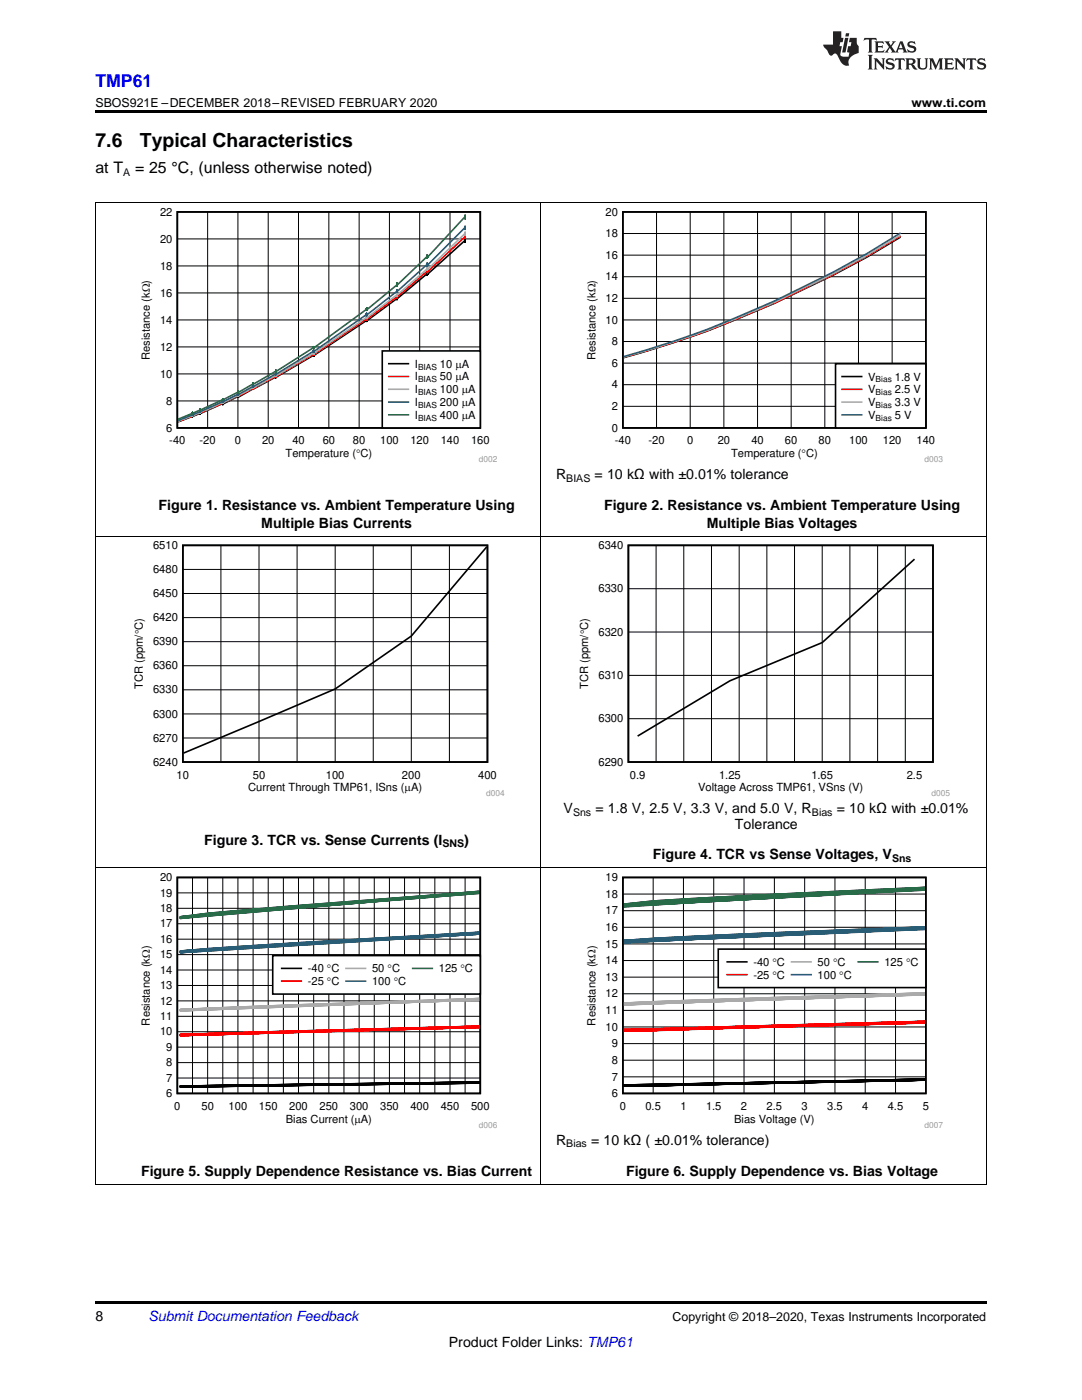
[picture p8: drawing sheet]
<svg xmlns="http://www.w3.org/2000/svg" width="216mm" height="279mm" viewBox="0 0 216 279" stroke-linecap="round" stroke-linejoin="round" font-family="sans-serif">
<path d="M19 236.4h.2zM196.7 236.4h.1zM19 259.7h177.8v.5h-177.8z" fill="#000"/>
<g fill="none" stroke="#000" stroke-width=".2">
<path d="M19.1 173.2v63.2M35.4 178.2h60.4M38.4 175.1v43.1M41.4 175.1v43.1M44.5 175.1v43.1M47.5 175.1v43.1M50.5 175.1v43.1M53.5 175.1v43.1M56.5 175.1v43.1M59.6 175.1v43.1M62.6 175.1v43.1M65.6 175.1v43.1"/>
<path d="M68.6 175.1v43.1M71.7 175.1v43.1M74.7 175.1v43.1M77.7 175.1v43.1M80.7 175.1v43.1M83.7 175.1v43.1M86.8 175.1v43.1M89.8 175.1v43.1M92.8 175.1v43.1M107.9 173.2v63.2M196.8 173.2v63.2M35.4 199.7h60.4"/>
<path d="M35.4 196.7h60.4M35.4 193.6h60.4M35.4 190.5h60.4M35.4 187.4h60.4M35.4 184.4h60.4M35.4 181.3h60.4M35.4 215.1h60.4M35.4 212.1h60.4M35.4 209h60.4M35.4 205.9h60.4M35.4 202.8h60.4M19 236.4h177.8"/>
</g>
<path d="M35.4 175.1h60.4v43.1h-60.4zM36 216.9l59.7-.8zM36 216.8l59.7-.8zM36 216.8l59.7-.7zM95.7 216.1l-59.7 .8M95.7 216l-59.7 .8 59.7-.6M95.7 216l-59.7 .9 59.7-.8M95.7 216.1l-59.7 .8 59.7-.8M95.7 216l-59.7 .8 59.7-.7M95.7 216l-59.7 .8 59.7-.8M95.7 216l-59.7 .7 59.7-.7" fill="none" stroke="#000" stroke-width=".32"/>
<path d="M36 206.6l59.7-1.7zM36 206.7l59.7-1.7zM36 206.5l59.7-1.6zM95.7 205l-59.7 1.6M95.7 205l-59.7 1.7 59.7-1.7M95.7 204.9l-59.7 1.7 59.7-1.8-59.7 1.7 59.7-1.5M95.7 204.9l-59.7 1.7 59.7-1.6M95.7 204.9l-59.7 1.8 59.7-1.7M95.7 204.9l-59.7 1.6 59.7-1.5M95.7 204.9l-59.7 1.6 17.5-.6 42.2-1.1-59.7 1.8 59.7-1.6M95.7 204.9l-59.7 1.6 59.7-1.6" fill="none" stroke="#f00" stroke-width=".32"/>
<path d="M95.7 199.5l-59.7 2.2M95.7 199.3l-59.7 2.2 59.7-1.9-59.7 2.1 59.7-2.2M95.7 199.3l-59.7 2.3 59.7-2.2M95.7 199.4l-59.7 2.3 59.7-2.2M95.7 199.4l-59.7 2.2 59.7-2.1M95.7 199.4l-59.7 2.1 59.7-2M95.7 199.4l-59.7 2.2 59.7-2.2M95.7 199.4l-59.7 2.1 59.7-2.1M95.7 199.3l-59.7 2.2 59.7-2.1M95.7 199.3l-59.7 2.3 59.7-2.1M36 201.6l59.7-2.2zM36 201.7l59.7-2.2z" fill="none" stroke="#aaa" stroke-width=".32"/>
<g fill="none" stroke="#295c75" stroke-width=".32">
<path d="M36 189.9l17.5-1.3 42.2-2.5zM36 190a2128.1 2128.1 0 0 1 53.8-3.4l5.9-.4zM36 190.1a2069.2 2069.2 0 0 1 53.8-3.3l5.9-.4zM36 189.9l23.6-1.7 36.1-2zM95.7 186.3l-12 .7a1818.5 1818.5 0 0 0-47.7 3.1M95.7 186.3l-59.7 3.8 23.6-1.6 36.1-2.1M95.7 186.1l-42.2 2.5-17.5 1.3 59.7-3.5M95.7 186.1l-59.7 3.9 17.5-1.2 42.2-2.5-59.7 3.7a2166.9 2166.9 0 0 1 53.8-3.4l5.9-.4M95.7 186.2l-59.7 3.9a2894.8 2894.8 0 0 1 59.7-3.7M95.7 186.2l-36.1 2.1-23.6 1.6 59.7-3.5M95.7 186.2l-59.7 3.6 17.5-1.3 42.2-2.4-59.7 3.9 23.6-1.6 36.1-2.1-59.7 3.7 11.5-.9 48.2-2.9M95.7 186.1l-12 .7a1856 1856 0 0 0-47.7 3.1l59.7-3.7"/>
<path d="M95.7 186l-12 .7a1854.1 1854.1 0 0 0-47.7 3.1l59.7-3.7"/>
</g>
<g fill="none" stroke="#286b49" stroke-width=".32">
<path d="M95.7 178.1l-42.2 3.3-12.1 1.1-5.4 .7M95.7 178l-48.2 3.8-6.1 .6-5.4 .7 59.7-4.8-48.2 3.8-6.1 .5-5.4 .7 59.7-5.2M95.7 177.9l-59.7 5.3 5.4-.7 6.1-.5 48.2-3.9M95.7 178l-48.2 3.9-6.1 .5-5.4 .7 59.7-5M95.7 178l-59.7 5.2 5.4-.7 12.1-1.1 42.2-3.3M95.7 178l-48.2 3.8-11.5 1.3 59.7-5.1-48.2 3.8-6.1 .6-5.4 .7 59.7-4.9-48.2 3.8-6.1 .6-5.4 .7 59.7-5.2M95.7 177.9l-48.2 4-6.1 .5-5.4 .7 59.7-5.1M95.7 177.9l-42.2 3.3-12.1 1.1-5.4 .7 59.7-5.1M95.7 177.9l-59.7 5.3 5.4-.7 12.1-1 42.2-3.3-59.7 5 5.4-.7 6.1-.6 48.2-3.8M95.7 178l-48.2 3.8-6.1 .6-5.4 .6 59.7-4.9M95.7 177.9l-48.2 3.8-6.1 .6-5.4 .7 59.7-5M36 183l5.4-.6 6.1-.6 48.2-3.8z"/>
<path d="M36 183.1l5.4-.7 12.1-1.1 42.2-3.3zM36 183.2l5.4-.7 12.1-1.1 42.2-3.3zM36 183l5.4-.6 12.1-1.1 42.2-3.3z"/>
</g>
<path d="M54.4 190.7h41.4v7.7h-41.4z" fill-rule="evenodd" fill="#fff"/>
<path d="M124.3 175.1h60.4v43.1h-60.4zM54.4 190.7h41.4v7.7h-41.4zM56.2 193.3h3.9M184.6 215.5l-60.2 1.2M184.6 215.4l-60.2 1.1 60.2-1.1-60.2 1.4M184.6 215.5l-60.2 1.1M184.6 215.4l-54.3 1.2h-5.9M184.6 215.6l-60.2 1.2M184.6 215.4l-60.2 1.3M184.6 215.4l-60.2 1.2" fill="none" stroke="#000" stroke-width=".32"/>
<path d="M56.2 195.8h3.9M124.4 205.5l60.2-1.7-60.2 1.8M124.4 205.8l60.2-1.7zM184.6 204l-60.2 1.6M184.6 204.1l-60.2 1.6M184.6 204l-60.2 1.7M184.6 203.9l-60.2 1.7 60.2-1.6M184.6 203.9l-60.2 1.6M184.6 203.9l-60.2 1.6 60.2-1.6M184.6 204.1l-60.2 1.7M184.6 203.9l-60.2 1.8M184.6 203.9l-60.2 1.9" fill="none" stroke="#f00" stroke-width=".32"/>
<g fill="none" stroke="#aaa" stroke-width=".32">
<path d="M69 193.3h3.9M184.6 198.4l-36.1 1.1-24.1 .9 60.2-2.1-36.1 1.1-24.1 1M184.6 198.2l-60.2 2M184.6 198.3l-36.1 1.1-24.1 .9M184.6 198.4l-60.2 2M184.6 198.3l-36.1 1.1-24.1 .9 24.1-.9 36.1-1.1M184.6 198.4l-36.1 1.1-24.1 .9M184.6 198.2l-42.2 1.3-18 .7M184.6 198.3l-60.2 2M184.6 198.2l-60.2 2.4 18-.7 42.2-1.4M184.6 198.5l-60.2 2M184.6 198.5l-42.2 1.3-18 .7"/>
<path d="M184.6 198.4l-60.2 1.8M184.6 198.2l-60.2 2.1M184.6 198.3l-60.2 2.1"/>
</g>
<g fill="none" stroke="#295c75" stroke-width=".32">
<path d="M69 195.8h3.9M124.4 187.7a2383.1 2383.1 0 0 1 60.2-2.7l-60.2 3.2a2423.7 2423.7 0 0 1 60.2-2.7l-60.2 2.6M124.4 188.1a2446.6 2446.6 0 0 1 60.2-2.7zM184.6 185.2l-12 .4a1904.2 1904.2 0 0 0-48.2 2.3M184.6 185.3l-36.1 1.4-24.1 1.3M184.6 185l-42.2 1.7-18 1M184.6 185l-12 .5a1846.3 1846.3 0 0 0-48.2 2.3M184.6 185.2l-12 .5a1844.7 1844.7 0 0 0-48.2 2.2M184.6 185.1l-12 .5a1790.3 1790.3 0 0 0-48.2 2.3M184.6 185.1l-12 .4a1756.1 1756.1 0 0 0-48.2 2.3M184.6 185.2l-12 .5a1846.6 1846.6 0 0 0-48.2 2.2M184.6 185.1l-42.2 1.7-18 1"/>
<path d="M184.6 185.1l-42.2 1.7-18 .9M184.6 185l-12 .5a1826.6 1826.6 0 0 0-48.2 2.2M184.6 185.3l-12 .4a1828.6 1828.6 0 0 0-48.2 2.2M184.6 185.2l-12 .4a1758.2 1758.2 0 0 0-48.2 2.3M184.6 185.1l-12 .4a1922.3 1922.3 0 0 0-48.2 2.3M184.6 185.4l-12 .4a1808.5 1808.5 0 0 0-48.2 2.3M184.6 185.3l-12 .5a1924 1924 0 0 0-48.2 2.3M184.6 185.3l-42.2 1.7-18 1 60.2-2.6M184.6 185.2l-60.2 2.8M184.6 185.2l-60.2 2.6M184.6 185l-60.2 2.8M184.6 185l-60.2 2.9"/>
<path d="M184.6 185.1l-60.2 2.7M184.6 185.1l-60.2 2.8M184.6 185.3l-60.2 2.5M184.6 185.1l-60.2 2.6M184.6 185.3l-60.2 2.8"/>
</g>
<g fill="none" stroke="#286b49" stroke-width=".32">
<path d="M184.6 177.4l-36.1 1.7a442.7 442.7 0 0 0-24.1 1.6M184.6 177.2l-36.1 1.7a426 426 0 0 0-24.1 1.6M184.6 177.4l-36.1 1.6a376.8 376.8 0 0 0-24.1 1.7M184.6 177.3l-36.1 1.6a389.6 389.6 0 0 0-24.1 1.7M184.6 177.3l-36.1 1.7a383.5 383.5 0 0 0-24.1 1.7 472.9 472.9 0 0 1 30.1-2l30.1-1.3-36.1 1.7a386.4 386.4 0 0 0-24.1 1.7M184.6 177.2l-36.1 1.7a410.8 410.8 0 0 0-24.1 1.6M184.6 177.2l-36.1 1.7a414.5 414.5 0 0 0-24.1 1.6M184.6 177.2l-36.1 1.7a399.8 399.8 0 0 0-24.1 1.7M184.6 177.1l-36.1 1.7a383.1 383.1 0 0 0-24.1 1.7M184.6 177.3l-36.1 1.7a396.5 396.5 0 0 0-24.1 1.6M184.6 177.1l-36.1 1.7a399.9 399.9 0 0 0-24.1 1.6l60.2-3.2M184.6 177.1l-60.2 3.9a476.5 476.5 0 0 1 30.1-2l30.1-1.4-60.2 3.2"/>
<path d="M184.6 177.5l-36.1 1.7a418.3 418.3 0 0 0-24.1 1.6M184.6 177.5l-36.1 1.7a407.5 407.5 0 0 0-24.1 1.7M184.6 177.5l-36.1 1.7a386.4 386.4 0 0 0-24.1 1.7M184.6 177.6l-36.1 1.6a456 456 0 0 0-24.1 1.6M184.6 177.5l-36.1 1.7a434.7 434.7 0 0 0-24.1 1.6M184.6 177.4l-60.2 3.1M184.6 177.2l-60.2 3.3M184.6 177.3l-60.2 3.3M184.6 177.2l-60.2 3.4M184.6 177.3l-60.2 3.5M184.6 177.5l-60.2 3.4M184.6 177.5l-60.2 3.3"/>
<path d="M82.3 193.3h4M124.4 180.6a470.2 470.2 0 0 1 30.1-1.9l30.1-1.4-60.2 3.4M124.4 180.5a478 478 0 0 1 30.1-2l30.1-1.3-60.2 3.5M124.4 180.8a553.5 553.5 0 0 1 30.1-1.9l30.1-1.4z"/>
</g>
<g fill="none" stroke="#000" stroke-width=".2">
<path d="M124.3 178.4h60.4M130.3 175.1v43.1M136.4 175.1v43.1M142.4 175.1v43.1M148.5 175.1v43.1M154.5 175.1v43.1M160.6 175.1v43.1M166.6 175.1v43.1M172.6 175.1v43.1M178.7 175.1v43.1M124.3 198.3h60.4M124.3 195h60.4"/>
<path d="M124.3 191.7h60.4M124.3 188.4h60.4M124.3 185.1h60.4M124.3 181.7h60.4M124.3 214.9h60.4M124.3 211.6h60.4M124.3 208.3h60.4M124.3 205h60.4M124.3 201.6h60.4"/>
</g>
<path d="M143.3 189.4h41.4v7.7h-41.4z" fill-rule="evenodd" fill="#fff"/>
<path d="M35.4 42.3h60.4v43.1h-60.4zM92.8 48.2v-.2v.3v-.5v.5v-.4v.2v-.1l-7.5 6.7v.1v-.2v.3v-.5v.4v-.3v.2l-6.1 4.9v-.1v.3v-.3v.3v-.5v.4v-.3v.2l-6 4.3v.2v-.2v.2v-.4v.4v-.3v.2l-10.6 6.9v.1v-.2v.2v-.3v.3v-.3v.2l-7.6 4.4v-.1v.1v-.1v.1v-.2v.2v-.2v.2l-4.5 2.4v-.1v.1v-.3v.2l-3 1.7v-.3v.2v-.2v.1l-3 1.5v-.1v.3v-.4v.2v-.2v.1l-4.6 2.1v-.2v.2v-.3v.2v-.2v.2l-1.5 .6v-.1v.2v-.3v.2v-.2v.2l-2.9 1.1M143.3 189.4h41.4v7.7h-41.4zM145.1 192h3.9" fill="none" stroke="#000" stroke-width=".32"/>
<path d="M92.8 47.5v-.5v.5v-.4v.3v-.2l-7.5 7.1v-.1v.2v-.3v.3v-.5v.4v-.3v.2l-6.1 5v.2v-.3v.3v-.5v.5v-.4v.2l-6 4.6v-.1v.1v-.2v.3v-.4v.3v-.3v.2l-10.6 7v.1v-.2v.2v-.3v.3v-.3v.2l-7.6 4.4v.1v-.3v.3v-.3v.2l-4.5 2.5v-.1v.1v-.3v.2l-3 1.6v-.2v.1l-3 1.5v-.1v.1v-.2v.2v-.2v.1l-4.6 1.9v.1v-.2v.2v-.2v.2l-1.5 .6v-.1v.2v-.2v.2v-.2v.1l-2.9 1.1M145.1 194.5h3.9" fill="none" stroke="#f00" stroke-width=".32"/>
<path d="M92.8 46.9v-.5v.5v-.4v.2v-.1l-7.5 7.2v-.1v.2v-.3v.3v-.5v.5v-.4v.2v-.1l-6.1 5.3v-.1v.2v-.2v.2v-.4v.4v-.4v.2l-6 4.6v-.1v.2v-.2v.2v-.4v.4v-.3v.2l-10.6 7.1v.1v-.2v.2v-.3v.3v-.3v.2l-7.6 4.4v.1v-.2v.2l-4.5 2.4v-.1v.2v-.3v.2v-.2v.2l-3 1.6v-.3v.2l-3 1.5v-.1v.1v-.2v.2v-.2v.1l-4.6 1.9v.2v-.2v.2v-.2v.1l-1.5 .6v.1v-.2v.2v-.2v.1l-2.9 1.2M157.9 192h3.9" fill="none" stroke="#aaa" stroke-width=".32"/>
<path d="M92.8 45.7v-.5v.5v-.4v.2v-.1l-7.5 7.6v-.2v.2v-.3v.3v-.5v.5v-.4v.3v-.1l-6.1 5.4v-.1v.2v-.5v.5v-.4v.2l-6 4.8v-.1v.2v-.4v.3v-.3v.2l-10.6 7.3v.1v-.2v.2v-.3v.2l-7.6 4.5v.1v-.2v.2l-4.5 2.5v-.1v.1v-.3v.2l-3 1.7v-.3v.2l-3 1.5v-.2v.2v-.2v.2v-.2v.1l-4.6 2.1v-.1v.1v-.2v.2v-.2v.2l-1.5 .5v.1v-.2v.2v-.2v.2l-2.9 1.1M157.9 194.5h3.9" fill="none" stroke="#295c75" stroke-width=".32"/>
<path d="M92.8 43.6v-.6v.6v-.5v.3v-.2l-7.5 8.2v-.2v.3v-.6v.5v-.4v.3v-.1l-6.1 5.7v-.1v.2v-.5v.5v-.4v.2l-6 5v-.1v.2v-.4v.4v-.4v.3l-10.6 7.7v-.2v.2v-.3v.2l-7.6 4.8v-.2v.2v-.3v.2l-4.5 2.6v-.1v.1v-.2v.1l-3 1.8v-.2v.2v-.3v.2l-3 1.5v-.1v.2v-.3v.2l-4.6 2.1v-.2v.2v-.2v.2v-.2v.1l-1.5 .6v.1v-.2v.2v-.2v.2l-2.9 1.2M171.2 192h4" fill="none" stroke="#286b49" stroke-width=".32"/>
<g fill="none" stroke="#000" stroke-width=".2">
<path d="M19.1 40.4v132.8M35.4 58.5h60.4M35.4 53.1h60.4M35.4 47.7h60.4M41.4 42.3v43.1M47.5 42.3v43.1M53.5 42.3v43.1M59.6 42.3v43.1M65.6 42.3v43.1M71.7 42.3v43.1M77.7 42.3v43.1M83.7 42.3v43.1"/>
<path d="M89.8 42.3v43.1M107.9 40.4v132.8M196.8 40.4v132.8M35.4 74.6h60.4M35.4 69.2h60.4M35.4 63.9h60.4M35.4 80h60.4M19 107.1h177.8M36.5 118.4h60.8M36.5 113.6h60.8M44.1 108.8v43.3M51.7 108.8v43.3"/>
<path d="M59.3 108.8v43.3M66.9 108.8v43.3M74.5 108.8v43.3M82.1 108.8v43.3M89.7 108.8v43.3M125.4 117.5h60.8M130.9 108.8v43.3M136.4 108.8v43.3M142 108.8v43.3M147.5 108.8v43.3M153 108.8v43.3M158.5 108.8v43.3"/>
<path d="M164.1 108.8v43.3M169.6 108.8v43.3M175.1 108.8v43.3M180.6 108.8v43.3M36.5 137.7h60.8M36.5 132.9h60.8M36.5 128.1h60.8M36.5 123.3h60.8M125.4 134.8h60.8M125.4 126.1h60.8M36.5 147.3h60.8M36.5 142.5h60.8"/>
<path d="M125.4 143.4h60.8M19 173.2h177.8"/>
</g>
<path d="M36.5 108.8h60.8v43.3h-60.8zM97.1 109.2l-15 17.7-15.2 10.6-30.3 12.8M125.4 108.8h60.8v43.3h-60.8zM182.5 111.6l-18.4 16.6-18.4 7.7-18.5 11" fill="none" stroke="#000" stroke-width=".33"/>
<path d="M76.3 70h19.5v15.4h-19.5z" fill-rule="evenodd" fill="#fff"/>
<path d="M124.3 42.3h60.4v43.1h-60.4zM179.7 47.3a209.4 209.4 0 0 1-55.3 24.1M76.3 70h19.5v15.4h-19.5zM77.6 72.6h3.9" fill="none" stroke="#000" stroke-width=".32"/>
<path d="M179.7 47.1a207.8 207.8 0 0 1-55.3 24.2M77.6 75.1h3.9" fill="none" stroke="#f00" stroke-width=".32"/>
<path d="M179.7 46.9a205.9 205.9 0 0 1-55.3 24.4M77.6 77.7h3.9" fill="none" stroke="#aaa" stroke-width=".32"/>
<path d="M179.7 46.5a204.7 204.7 0 0 1-55.3 24.7M77.6 80.2h3.9" fill="none" stroke="#295c75" stroke-width=".32"/>
<path d="M77.6 82.8h3.9" fill="none" stroke="#286b49" stroke-width=".32"/>
<g fill="none" stroke="#000" stroke-width=".2">
<path d="M124.3 59.5h60.4M124.3 55.2h60.4M124.3 50.9h60.4M124.3 46.6h60.4M131 42.3v43.1M137.7 42.3v43.1M144.4 42.3v43.1M151.2 42.3v43.1M157.9 42.3v43.1M164.6 42.3v43.1M171.3 42.3v43.1M178 42.3v43.1"/>
<path d="M124.3 76.8h60.4M124.3 72.5h60.4M124.3 68.2h60.4M124.3 63.9h60.4M124.3 81.1h60.4"/>
</g>
<path d="M166.7 72.6h18v12.8h-18z" fill-rule="evenodd" fill="#fff"/>
<path d="M166.7 72.6h18v12.8h-18zM168 75.1h3.9" fill="none" stroke="#000" stroke-width=".32"/>
<path d="M168 77.7h3.9" fill="none" stroke="#f00" stroke-width=".32"/>
<path d="M168 80.2h3.9" fill="none" stroke="#aaa" stroke-width=".32"/>
<path d="M168 82.8h3.9" fill="none" stroke="#295c75" stroke-width=".32"/>
<path d="M19 40.4h177.8" fill="none" stroke="#000" stroke-width=".2"/>
<path d="M19 22h177.8v.5h-177.8z" fill="#000"/>
<g fill="#231f20">
<path d="M172.5 7.6l-.1 .5 .4-.2h.6v.1v2.1l-.2 .4h.9l-.2-.4v-2.1l.1-.1h.5l.5 .2-.2-.5zM174.5 8.3l.2 .3v1.5l-.2 .4h1.8l.2-.6a1.04 1.04 0 0 1-1.3 .2v-.7h.6l.3 .2v-.6l-.3 .2h-.6v-.6l.8-.1 .4 .3-.2-.5zM176.5 8.3l.9 1.1-.9 1.1h.8l-.2-.2 .4-.7 .5 .7-.2 .2h1.5l-.2-.2 .2-.4h.9l.1 .4-.2 .2h1l-.3-.3-.7-1.9h-.5l-.9 2-.8-1 .9-1h-.8l.1 .3-.4 .5-.3-.6 .1-.2zM179.7 8.6l.4 1h-.7zM181.3 8.4a.63 .63 0 0 0-.2 .7 .63 .63 0 0 0 .6 .4l.6 .2 .1 .2a.75 .75 0 0 1-.7 .4 .75 .75 0 0 1-.6-.5l.1 .7 .1-.1a1.11 1.11 0 0 0 1.5-.6 1.13 1.13 0 0 0-1.2-.8l-.1-.4a1.04 1.04 0 0 1 1.2 .2l-.2-.5-.2 .1-.4-.2zM173.2 10.9l.2 .4v2.2l-.2 .4h1l-.3-.4v-2.2l.3-.4zM174.3 11.6l.3 .4v1.5l-.3 .4h.8l-.2-.4v-1.3l1.5 1.7v-1.9l.2-.4h-.7l.2 .4v.9l-1.1-1.3zM177 11.8a.62 .62 0 0 0-.2 .7 .62 .62 0 0 0 .6 .4l.6 .1 .1 .3a.76 .76 0 0 1-.7 .3 .76 .76 0 0 1-.7-.4l.2 .7 .1-.1a1.11 1.11 0 0 0 1.5-.6 1.13 1.13 0 0 0-1.2-.8l-.1-.4a1.04 1.04 0 0 1 1.2 .2l-.2-.6-.2 .1-.5-.1zM178.7 11.6l-.2 .6a.61 .61 0 0 1 .8-.3v1.6l-.2 .4h.9l-.2-.4v-1.6a.63 .63 0 0 1 .7 .3l-.1-.6zM180.6 11.6l.3 .4v1.5l-.3 .4h1l-.2-.2-.1-.8 .6 .2a.76 .76 0 0 0 1.2 .7l-1-1a.58 .58 0 0 0 .6-.5 .58 .58 0 0 0-.5-.6zM181.4 11.9h.1a.45 .45 0 0 1 .5 .1 .45 .45 0 0 1 .1 .5l-.8 .2zM182.9 11.6l.2 .2a2.17 2.17 0 0 0 .3 1.9 .99 .99 0 0 0 1.6-.6v-1.1l.2-.4h-.7l.2 .2a1.92 1.92 0 0 1-.2 1.8 .6 .6 0 0 1-.9-.5v-1.1l.2-.4zM185.4 11.6l.2 .4v1.5l-.2 .4h.7l-.2-.4v-1.4l.8 1.8 .8-1.8v1.4l-.2 .4h.9l-.2-.4v-1.5l.2-.4h-.8l-.6 1.5-.6-1.5zM188.4 11.6l.2 .4v1.5l-.2 .4h1.8l.1-.6a1.04 1.04 0 0 1-1.2 .1v-.6h.5l.4 .2v-.6l-.4 .2h-.5v-.7h.8l.3 .3-.1-.6zM190.5 11.6l.2 .4v1.5l-.2 .4h.7l-.2-.4v-1.3l1.5 1.7v-1.9l.2-.4h-.7l.2 .4v.9l-1.1-1.3zM192.9 11.6l-.1 .6a.61 .61 0 0 1 .7-.3l.1 1.6-.3 .4h1l-.3-.4 .1-1.6a.63 .63 0 0 1 .7 .3l-.1-.6zM195.2 11.8a.62 .62 0 0 0-.2 .7 .62 .62 0 0 0 .6 .4l.6 .1 .1 .3a.76 .76 0 0 1-.7 .3 .76 .76 0 0 1-.6-.4l.1 .7 .1-.1a1.11 1.11 0 0 0 1.6-.6 1.13 1.13 0 0 0-1.3-.8l-.1-.4a1.04 1.04 0 0 1 1.2 .2l-.1-.6-.2 .1-.5-.1z"/>
<path d="M166.2 6.3v2.6h-1.9v.4l.8 .9a.91 .91 0 0 0 1 .8 .56 .56 0 0 1 .5-.3 .56 .56 0 0 1 .5 .3l.4 .8a1.53 1.53 0 0 0 1.9 1.2 1.54 1.54 0 0 1 1-2.1l.9-.3v-1.4a1.52 1.52 0 0 1-.4-1.6h-1.3l-.2 .8h.5l-.2 .8h-.5l-.1 1v.2l.4 .1-.2 .8a1.93 1.93 0 0 1-1.6-.3l.3-1.8h-.5l.2-.8h.4l.2-.8h-.4v-1.3zM168.6 7.6l-.6 2.9h.7l.6-2.9zM168.8 6.6l-.1 .7h.6l.2-.7z"/>
</g>
<g font-size="3.9">
<text x="19" y="29.3">7.6</text>
<text x="27.9" y="29.3">Typical Characteristics</text>
</g>
<text font-size="3.5" fill="#00f" x="19" y="17.3">TMP61</text>
<g font-size="3.2">
<text x="19" y="34.4">at T</text>
<text x="27" y="34.4">= 25 °C, (unless otherwise noted)</text>
</g>
<g font-size="2.8">
<text x="111" y="95.6">R</text>
<text x="118.6" y="95.6">= 10 kΩ with ±0.01% tolerance</text>
<text x="31.6" y="101.8">Figure 1. Resistance vs. Ambient Temperature Using</text>
<text x="120.5" y="101.8">Figure 2. Resistance vs. Ambient Temperature Using</text>
<text x="52.1" y="105.4">Multiple Bias Currents</text>
<text x="141" y="105.4">Multiple Bias Voltages</text>
<text x="112.5" y="162.2">V</text>
<text x="118.8" y="162.2">= 1.8 V, 2.5 V, 3.3 V, and 5.0 V, R</text>
<text x="146.6" y="165.4">Tolerance</text>
<text x="167" y="162.2">= 10 kΩ with ±0.01%</text>
<text x="40.7" y="168.6">Figure 3. TCR vs. Sense Currents (I</text>
<text x="92.6" y="168.6">)</text>
<text x="130.3" y="171.5">Figure 4. TCR vs Sense Voltages, V</text>
<text x="111" y="228.4">R</text>
<text x="117.9" y="228.4">= 10 kΩ ( ±0.01% tolerance)</text>
<text x="28.2" y="234.7">Figure 5. Supply Dependence Resistance vs. Bias Current</text>
<text x="124.9" y="234.7">Figure 6. Supply Dependence vs. Bias Voltage</text>
<text x="19" y="263.6">8</text>
<text x="89.6" y="268.9">Product Folder Links: TMP61</text>
</g>
<text font-size="2.8" fill="#0000c8" x="29.6" y="263.6">Submit Documentation Feedback</text>
<g font-size="2.5">
<text x="19" y="21.4">SBOS921E –DECEMBER 2018–REVISED FEBRUARY 2020</text>
<text x="181.9" y="21.4">www.ti.com</text>
<text x="134.2" y="263.6">Copyright © 2018–2020, Texas Instruments Incorporated</text>
</g>
<g font-size="2.2">
<text x="31.9" y="43">22</text>
<text x="120.8" y="47.3">18</text>
<text x="120.8" y="43">20</text>
<text x="31.9" y="53.8">18</text>
<text x="31.9" y="48.4">20</text>
<text x="120.8" y="51.7">16</text>
<text x="31.9" y="59.2">16</text>
<text x="120.8" y="56">14</text>
<text x="31.9" y="64.6">14</text>
<text x="120.8" y="64.6">10</text>
<text x="120.8" y="60.3">12</text>
<text x="29.9" y="71.8" transform="rotate(-90 29.9 71.8)">Resistance (k:)</text>
<text x="31.9" y="70">12</text>
<text x="118.8" y="71.8" transform="rotate(-90 118.8 71.8)">Resistance (k:)</text>
<text x="122.1" y="68.9">8</text>
<text x="31.9" y="75.4">10</text>
<text x="82.8" y="73.4">I</text>
<text x="82.8" y="75.9">I</text>
<text x="87.8" y="73.4">10</text>
<text x="87.8" y="75.9">50</text>
<text x="90.9" y="73.4">PA</text>
<text x="90.9" y="75.9">PA</text>
<text x="122.1" y="77.5">4</text>
<text x="122.1" y="73.2">6</text>
<text x="173.2" y="75.9">V</text>
<text x="178.6" y="75.9">1.8 V</text>
<text x="33.2" y="80.7">8</text>
<text x="82.8" y="78.5">I</text>
<text x="82.8" y="81">I</text>
<text x="82.8" y="83.6">I</text>
<text x="87.8" y="78.5">100 PA</text>
<text x="87.8" y="81">200 PA</text>
<text x="87.8" y="83.6">400 PA</text>
<text x="122.1" y="81.8">2</text>
<text x="173.2" y="78.5">V</text>
<text x="173.2" y="81">V</text>
<text x="173.2" y="83.6">V</text>
<text x="178.6" y="78.5">2.5 V</text>
<text x="178.6" y="81">3.3 V</text>
<text x="178.6" y="83.6">5 V</text>
<text x="33.2" y="86.1">6</text>
<text x="33.8" y="88.7">-40</text>
<text x="39.8" y="88.7">-20</text>
<text x="46.9" y="88.7">0</text>
<text x="52.3" y="88.7">20</text>
<text x="58.3" y="88.7">40</text>
<text x="64.4" y="88.7">60</text>
<text x="70.4" y="88.7">80</text>
<text x="75.9" y="88.7">100</text>
<text x="81.9" y="88.7">120</text>
<text x="87.9" y="88.7">140</text>
<text x="94" y="88.7">160</text>
<text x="122.1" y="86.1">0</text>
<text x="122.7" y="88.7">-40</text>
<text x="129.4" y="88.7">-20</text>
<text x="137.1" y="88.7">0</text>
<text x="143.2" y="88.7">20</text>
<text x="149.9" y="88.7">40</text>
<text x="156.6" y="88.7">60</text>
<text x="163.4" y="88.7">80</text>
<text x="169.4" y="88.7">100</text>
<text x="176.2" y="88.7">120</text>
<text x="182.9" y="88.7">140</text>
<text x="57" y="91.2">Temperature (qC)</text>
<text x="145.9" y="91.2">Temperature (qC)</text>
<text x="30.5" y="109.6">6510</text>
<text x="119.4" y="109.6">6340</text>
<text x="30.5" y="119.2">6450</text>
<text x="30.5" y="114.4">6480</text>
<text x="119.4" y="118.2">6330</text>
<text x="30.5" y="124">6420</text>
<text x="30.5" y="128.8">6390</text>
<text x="119.4" y="126.9">6320</text>
<text x="28.5" y="137.6" transform="rotate(-90 28.5 137.6)">TCR (ppm/qC)</text>
<text x="30.5" y="133.6">6360</text>
<text x="117.4" y="137.6" transform="rotate(-90 117.4 137.6)">TCR (ppm/qC)</text>
<text x="119.4" y="135.5">6310</text>
<text x="30.5" y="143.2">6300</text>
<text x="30.5" y="138.4">6330</text>
<text x="30.5" y="148">6270</text>
<text x="119.4" y="144.2">6300</text>
<text x="30.5" y="152.8">6240</text>
<text x="35.2" y="155.4">10</text>
<text x="50.4" y="155.4">50</text>
<text x="65" y="155.4">100</text>
<text x="80.2" y="155.4">200</text>
<text x="95.4" y="155.4">400</text>
<text x="119.4" y="152.8">6290</text>
<text x="125.7" y="155.4">0.9</text>
<text x="143.5" y="155.4">1.25</text>
<text x="161.9" y="155.4">1.65</text>
<text x="180.9" y="155.4">2.5</text>
<text x="49.5" y="158">Current Through TMP61, ISns (PA)</text>
<text x="139.3" y="157.9">Voltage Across TMP61, VSns (V)</text>
<text x="31.9" y="178.9">19</text>
<text x="31.9" y="175.9">20</text>
<text x="120.8" y="179.2">18</text>
<text x="120.8" y="175.9">19</text>
<text x="31.9" y="185.1">17</text>
<text x="31.9" y="182">18</text>
<text x="120.8" y="185.8">16</text>
<text x="120.8" y="182.5">17</text>
<text x="31.9" y="191.2">15</text>
<text x="31.9" y="188.2">16</text>
<text x="120.8" y="189.1">15</text>
<text x="31.9" y="197.4">13</text>
<text x="31.9" y="194.3">14</text>
<text x="61.4" y="194.1">-40 q</text>
<text x="61.4" y="196.6">-25 q</text>
<text x="66.1" y="194.1">C</text>
<text x="66.1" y="196.6">C</text>
<text x="74.2" y="194.1">50 q</text>
<text x="74.2" y="196.6">100</text>
<text x="78.2" y="194.1">C</text>
<text x="78.6" y="196.6">qC</text>
<text x="87.6" y="194.1">125 qC</text>
<text x="120.8" y="195.7">13</text>
<text x="120.8" y="192.4">14</text>
<text x="150.3" y="192.8">-40 q</text>
<text x="150.3" y="195.3">-25 q</text>
<text x="155" y="192.8">C</text>
<text x="155" y="195.3">C</text>
<text x="163.1" y="192.8">50 q</text>
<text x="163.1" y="195.3">100</text>
<text x="167.1" y="192.8">C</text>
<text x="167.5" y="195.3">qC</text>
<text x="176.5" y="192.8">125 qC</text>
<text x="31.9" y="203.6">11</text>
<text x="31.9" y="200.5">12</text>
<text x="120.8" y="202.4">11</text>
<text x="120.8" y="199.1">12</text>
<text x="29.9" y="204.7" transform="rotate(-90 29.9 204.7)">Resistance (k:)</text>
<text x="31.9" y="206.6">10</text>
<text x="33.2" y="209.7">9</text>
<text x="118.8" y="204.7" transform="rotate(-90 118.8 204.7)">Resistance (k:)</text>
<text x="120.8" y="205.7">10</text>
<text x="122.1" y="209">9</text>
<text x="33.2" y="215.9">7</text>
<text x="33.2" y="212.8">8</text>
<text x="122.1" y="215.6">7</text>
<text x="122.1" y="212.3">8</text>
<text x="33.2" y="219">6</text>
<text x="34.8" y="221.5">0</text>
<text x="40.2" y="221.5">50</text>
<text x="45.6" y="221.5">100</text>
<text x="51.7" y="221.5">150</text>
<text x="57.7" y="221.5">200</text>
<text x="63.8" y="221.5">250</text>
<text x="69.8" y="221.5">300</text>
<text x="75.9" y="221.5">350</text>
<text x="81.9" y="221.5">400</text>
<text x="87.9" y="221.5">450</text>
<text x="94" y="221.5">500</text>
<text x="122.1" y="219">6</text>
<text x="123.7" y="221.5">0</text>
<text x="128.8" y="221.5">0.5</text>
<text x="135.8" y="221.5">1</text>
<text x="140.9" y="221.5">1.5</text>
<text x="147.8" y="221.5">2</text>
<text x="153" y="221.5">2.5</text>
<text x="159.9" y="221.5">3</text>
<text x="165.1" y="221.5">3.5</text>
<text x="172" y="221.5">4</text>
<text x="177.1" y="221.5">4.5</text>
<text x="184.1" y="221.5">5</text>
<text x="57" y="224.1">Bias Current (PA)</text>
<text x="146.5" y="224.1">Bias Voltage (V)</text>
</g>
<g font-size="2.1">
<text x="24.6" y="35.1">A</text>
<text x="113" y="96.2">BIAS</text>
<text x="114.3" y="162.8">Sns</text>
<text x="162" y="162.8">Bias</text>
<text x="88.3" y="169.1">SNS</text>
<text x="178" y="172">Sns</text>
<text x="113" y="229">Bias</text>
</g>
<g font-size="1.7">
<text x="83.4" y="73.8">BIAS</text>
<text x="83.4" y="76.3">BIAS</text>
<text x="174.7" y="76.3">Bias</text>
<text x="83.4" y="78.9">BIAS</text>
<text x="83.4" y="81.4">BIAS</text>
<text x="83.4" y="84">BIAS</text>
<text x="174.7" y="78.9">Bias</text>
<text x="174.7" y="81.4">Bias</text>
<text x="174.7" y="84">Bias</text>
</g>
<g font-size="1.7" fill="#999">
<text x="95.6" y="92.2">d002</text>
<text x="184.5" y="92.2">d003</text>
<text x="97" y="158.9">d004</text>
<text x="185.9" y="158.9">d005</text>
<text x="95.6" y="225">d006</text>
<text x="184.5" y="225">d007</text>
</g>
</svg>
